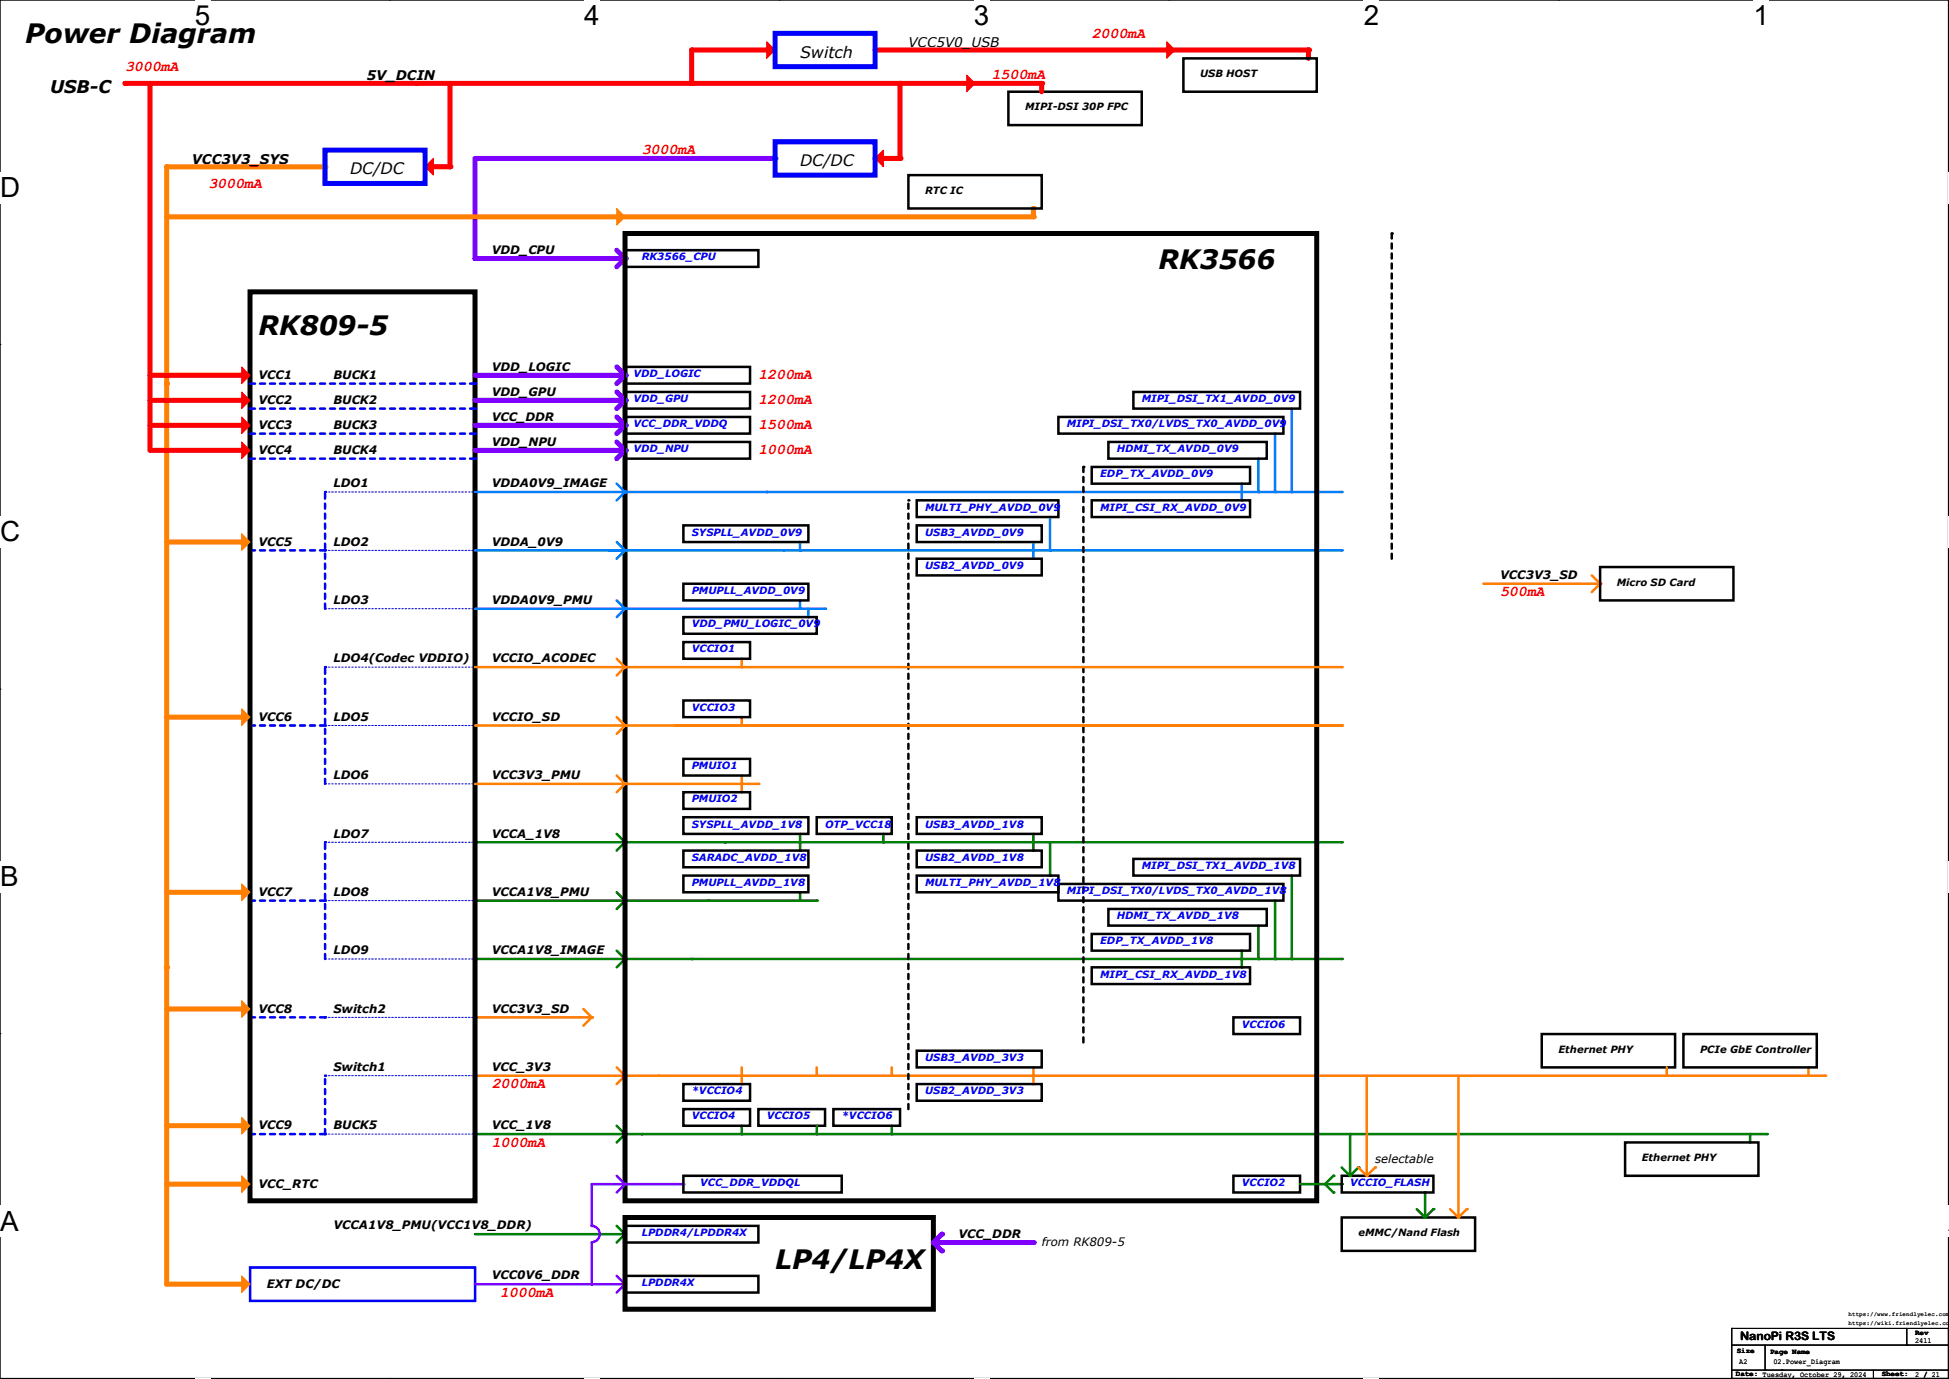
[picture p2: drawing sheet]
<svg xmlns="http://www.w3.org/2000/svg" width="297mm" height="210mm" viewBox="0 0 297 210" stroke-linecap="round" stroke-linejoin="round" font-family="sans-serif">
<path d="M0 0h296.9v209.9h-296.9z" fill="none" stroke="#000" stroke-width=".15"/>
<g fill="#fff">
<path d="M29.7 0h2.3v4.7h-2.3z"/>
<path d="M29.7 209.9h2.3v.1h-2.3z"/>
</g>
<path d="M59.4 0h.1M59.4 209.9h.1" fill="none" stroke="#000" stroke-width=".15"/>
<g fill="#fff">
<path d="M89 0h2.4v4.7h-2.4z"/>
<path d="M89 209.9h2.4v.1h-2.4z"/>
</g>
<path d="M118.7 0h.1M118.7 209.9h.1" fill="none" stroke="#000" stroke-width=".15"/>
<g fill="#fff">
<path d="M148.4 0h2.4v4.7h-2.4z"/>
<path d="M148.4 209.9h2.4v.1h-2.4z"/>
</g>
<path d="M178.1 0h.1M178.1 209.9h.1" fill="none" stroke="#000" stroke-width=".15"/>
<g fill="#fff">
<path d="M207.8 0h2.4v4.7h-2.4z"/>
<path d="M207.8 209.9h2.4v.1h-2.4z"/>
</g>
<path d="M237.5 0h.1M237.5 209.9h.1" fill="none" stroke="#000" stroke-width=".15"/>
<g fill="#fff">
<path d="M267.2 0h2.4v4.7h-2.4z"/>
<path d="M267.2 209.9h2.4v.1h-2.4z"/>
<path d="M0 26.2h3v4.7h-3z"/>
<path d="M296.9 26.2h.1v4.7h-.1z"/>
<path d="M0 78.7h3v4.7h-3z"/>
<path d="M296.9 78.7h.1v4.7h-.1z"/>
</g>
<path d="M0 52.5h.1M296.9 52.5h.1" fill="none" stroke="#000" stroke-width=".15"/>
<g fill="#fff">
<path d="M0 131.1h2.8v4.8h-2.8z"/>
<path d="M296.9 131.1h.1v4.8h-.1z"/>
</g>
<path d="M0 104.9h.1M296.9 104.9h.1" fill="none" stroke="#000" stroke-width=".15"/>
<g fill="#fff">
<path d="M0 183.6h2.8v4.8h-2.8z"/>
<path d="M296.8 183.6h.2v4.8h-.2z"/>
</g>
<path d="M0 157.4h.1M296.9 157.4h.1" fill="none" stroke="#000" stroke-width=".15"/>
<path d="M95.3 163.8l-1.3 1.3" fill="none" stroke="#ff7f00" stroke-width=".38"/>
<circle cx="95.3" cy="163.8" r=".19" fill="#ff7f00"/>
<path d="M94 162.6l1.3 1.2" fill="none" stroke="#ff7f00" stroke-width=".38"/>
<circle cx="95.3" cy="163.8" r=".19" fill="#ff7f00"/>
<path d="M72.4 163.8h22.9" fill="none" stroke="#ff7f00" stroke-width=".38"/>
<circle cx="95.3" cy="163.8" r=".19" fill="#ff7f00"/>
<path d="M95.3 163.8h5" fill="none" stroke="#ff7f00" stroke-width=".38"/>
<circle cx="100.3" cy="163.8" r=".19" fill="#ff7f00"/>
<path d="M94 144.8l1.3 1.3" fill="none" stroke="#007f00" stroke-width=".38"/>
<circle cx="95.3" cy="146.1" r=".19" fill="#007f00"/>
<path d="M72.4 146.1h22.9" fill="none" stroke="#007f00" stroke-width=".38"/>
<circle cx="95.3" cy="146.1" r=".19" fill="#007f00"/>
<path d="M95.3 146.1l-1.3 1.2" fill="none" stroke="#007f00" stroke-width=".38"/>
<circle cx="95.3" cy="146.1" r=".19" fill="#007f00"/>
<path d="M95.3 146.1h10.1" fill="none" stroke="#007f00" stroke-width=".38"/>
<circle cx="105.4" cy="146.1" r=".19" fill="#007f00"/>
<path d="M95.3 137.2l-1.3 1.2" fill="none" stroke="#007f00" stroke-width=".38"/>
<circle cx="95.3" cy="137.2" r=".19" fill="#007f00"/>
<path d="M94 135.9l1.3 1.3" fill="none" stroke="#007f00" stroke-width=".38"/>
<circle cx="95.3" cy="137.2" r=".19" fill="#007f00"/>
<path d="M72.4 137.2h22.9" fill="none" stroke="#007f00" stroke-width=".38"/>
<circle cx="95.3" cy="137.2" r=".19" fill="#007f00"/>
<path d="M95.3 137.2h12.7" fill="none" stroke="#007f00" stroke-width=".38"/>
<circle cx="108" cy="137.2" r=".19" fill="#007f00"/>
<path d="M94 127l1.3 1.3" fill="none" stroke="#007f00" stroke-width=".38"/>
<circle cx="95.3" cy="128.3" r=".19" fill="#007f00"/>
<path d="M95.3 128.3l-1.3 1.2" fill="none" stroke="#007f00" stroke-width=".38"/>
<circle cx="95.3" cy="128.3" r=".19" fill="#007f00"/>
<path d="M72.4 128.3h22.9" fill="none" stroke="#007f00" stroke-width=".38"/>
<circle cx="95.3" cy="128.3" r=".19" fill="#007f00"/>
<path d="M95.3 128.3h15.2" fill="none" stroke="#007f00" stroke-width=".38"/>
<circle cx="110.5" cy="128.3" r=".19" fill="#007f00"/>
<path d="M105.4 146.1h99.1" fill="none" stroke="#007f00" stroke-width=".38"/>
<circle cx="204.5" cy="146.1" r=".19" fill="#007f00"/>
<path d="M100.3 163.8h177.8" fill="none" stroke="#ff7f00" stroke-width=".38"/>
<circle cx="278.1" cy="163.8" r=".19" fill="#ff7f00"/>
<path d="M72.4 172.7h22.9" fill="none" stroke="#007f00" stroke-width=".38"/>
<circle cx="95.3" cy="172.7" r=".19" fill="#007f00"/>
<path d="M95.3 172.7l-1.3 1.3" fill="none" stroke="#007f00" stroke-width=".38"/>
<circle cx="95.3" cy="172.7" r=".19" fill="#007f00"/>
<path d="M95.3 172.7h2.5" fill="none" stroke="#007f00" stroke-width=".38"/>
<circle cx="97.8" cy="172.7" r=".19" fill="#007f00"/>
<path d="M97.8 172.7h171.4" fill="none" stroke="#007f00" stroke-width=".38"/>
<circle cx="269.2" cy="172.7" r=".19" fill="#007f00"/>
<path d="M94 171.5l1.3 1.2" fill="none" stroke="#007f00" stroke-width=".38"/>
<circle cx="95.3" cy="172.7" r=".19" fill="#007f00"/>
<path d="M49.5 154.9h22.9M72.4 154.9h.1M49.5 172.7h22.9M72.4 172.7h.1" fill="none" stroke="#00f" stroke-width=".15" stroke-dasharray=".3 .3"/>
<path d="M38.1 172.7h11.4" fill="none" stroke="#00f" stroke-width=".38" stroke-dasharray=".8 .8"/>
<circle cx="49.5" cy="172.7" r=".19" fill="#00f" stroke-dasharray=".8 .8"/>
<path d="M49.5 163.8h22.9M72.4 163.8h.1" fill="none" stroke="#00f" stroke-width=".15" stroke-dasharray=".3 .3"/>
<path d="M49.5 172.7v-8.9" fill="none" stroke="#00f" stroke-width=".38" stroke-dasharray=".8 .8"/>
<circle cx="49.5" cy="163.8" r=".19" fill="#00f" stroke-dasharray=".8 .8"/>
<path d="M38.1 154.9h11.4" fill="none" stroke="#00f" stroke-width=".38" stroke-dasharray=".8 .8"/>
<circle cx="49.5" cy="154.9" r=".19" fill="#00f" stroke-dasharray=".8 .8"/>
<path d="M49.5 137.2h22.9M49.5 128.3h22.9M72.4 137.2h.1M72.4 128.3h.1M49.5 146.1h22.9M72.4 146.1h.1" fill="none" stroke="#00f" stroke-width=".15" stroke-dasharray=".3 .3"/>
<path d="M49.5 146.1v-17.8" fill="none" stroke="#00f" stroke-width=".38" stroke-dasharray=".8 .8"/>
<circle cx="49.5" cy="128.3" r=".19" fill="#00f" stroke-dasharray=".8 .8"/>
<path d="M38.1 137.2h11.4" fill="none" stroke="#00f" stroke-width=".38" stroke-dasharray=".8 .8"/>
<circle cx="49.5" cy="137.2" r=".19" fill="#00f" stroke-dasharray=".8 .8"/>
<path d="M49.5 119.4h22.9M49.5 101.6h22.9M72.4 119.4h.1M72.4 101.6h.1" fill="none" stroke="#00f" stroke-width=".15" stroke-dasharray=".3 .3"/>
<path d="M49.5 119.4v-17.8" fill="none" stroke="#00f" stroke-width=".38" stroke-dasharray=".8 .8"/>
<circle cx="49.5" cy="101.6" r=".19" fill="#00f" stroke-dasharray=".8 .8"/>
<path d="M49.5 110.5h22.9M72.4 110.5h.1" fill="none" stroke="#00f" stroke-width=".15" stroke-dasharray=".3 .3"/>
<path d="M38.1 110.5h11.4" fill="none" stroke="#00f" stroke-width=".38" stroke-dasharray=".8 .8"/>
<circle cx="49.5" cy="110.5" r=".19" fill="#00f" stroke-dasharray=".8 .8"/>
<path d="M49.5 92.7h22.9M72.4 92.7h.1" fill="none" stroke="#00f" stroke-width=".15" stroke-dasharray=".3 .3"/>
<path d="M49.5 92.7v-17.8" fill="none" stroke="#00f" stroke-width=".38" stroke-dasharray=".8 .8"/>
<circle cx="49.5" cy="74.9" r=".19" fill="#00f" stroke-dasharray=".8 .8"/>
<path d="M49.5 83.8h22.9M72.4 83.8h.1" fill="none" stroke="#00f" stroke-width=".15" stroke-dasharray=".3 .3"/>
<path d="M110.5 128.3h94" fill="none" stroke="#007f00" stroke-width=".38"/>
<circle cx="204.5" cy="128.3" r=".19" fill="#007f00"/>
<path d="M49.5 74.9h22.9M72.4 74.9h.1" fill="none" stroke="#00f" stroke-width=".15" stroke-dasharray=".3 .3"/>
<path d="M38.1 83.8h11.4" fill="none" stroke="#00f" stroke-width=".38" stroke-dasharray=".8 .8"/>
<circle cx="49.5" cy="83.8" r=".19" fill="#00f" stroke-dasharray=".8 .8"/>
<path d="M108 137.2h16.5" fill="none" stroke="#007f00" stroke-width=".38"/>
<circle cx="124.5" cy="137.2" r=".19" fill="#007f00"/>
<path d="M119.4 83.8h85.1" fill="none" stroke="#007fff" stroke-width=".38"/>
<circle cx="204.5" cy="83.8" r=".19" fill="#007fff"/>
<path d="M113 119.4h2.6" fill="none" stroke="#ff7f00" stroke-width=".38"/>
<circle cx="115.6" cy="119.4" r=".19" fill="#ff7f00"/>
<path d="M121.9 92.7h3.8" fill="none" stroke="#007fff" stroke-width=".38"/>
<circle cx="125.7" cy="92.7" r=".19" fill="#007fff"/>
<path d="M25.4 25.4h24.1" fill="none" stroke="#ff7f00" stroke-width=".76"/>
<circle cx="49.5" cy="25.4" r=".38" fill="#ff7f00"/>
<path d="M64.8 25.4l1.2-1.3v2.6z" fill-rule="evenodd" fill="#f00" stroke="#f00" stroke-width=".15"/>
<path d="M66 25.4h2.6" fill="none" stroke="#f00" stroke-width=".76"/>
<circle cx="68.6" cy="25.4" r=".38" fill="#f00"/>
<path d="M94 38.1l1.3 1.3" fill="none" stroke="#7f00ff" stroke-width=".76"/>
<circle cx="95.3" cy="39.4" r=".38" fill="#7f00ff"/>
<path d="M95.3 39.4l-1.3 1.2" fill="none" stroke="#7f00ff" stroke-width=".76"/>
<circle cx="95.3" cy="39.4" r=".38" fill="#7f00ff"/>
<path d="M72.4 39.4h22.9" fill="none" stroke="#7f00ff" stroke-width=".76"/>
<circle cx="95.3" cy="39.4" r=".38" fill="#7f00ff"/>
<path d="M95.3 38.1h20.3v2.5h-20.3z" fill="none" stroke="#000" stroke-width=".38"/>
<path d="M38.1 193h34.3v5.1h-34.3z" fill="none" stroke="#00f" stroke-width=".38"/>
<path d="M36.8 194.3l1.3 1.3-1.3 1.3z" fill-rule="evenodd" fill="#ff7f00" stroke="#ff7f00" stroke-width=".15"/>
<path d="M94 186.7l1.3 1.3" fill="none" stroke="#007f00" stroke-width=".38"/>
<circle cx="95.3" cy="188" r=".19" fill="#007f00"/>
<path d="M72.4 188h22.9" fill="none" stroke="#007f00" stroke-width=".38"/>
<circle cx="95.3" cy="188" r=".19" fill="#007f00"/>
<path d="M95.3 188l-1.3 1.2" fill="none" stroke="#007f00" stroke-width=".38"/>
<circle cx="95.3" cy="188" r=".19" fill="#007f00"/>
<path d="M94 194.3l1.3 1.3" fill="none" stroke="#7f00ff" stroke-width=".38"/>
<circle cx="95.3" cy="195.6" r=".19" fill="#7f00ff"/>
<path d="M72.4 195.6h22.9" fill="none" stroke="#7f00ff" stroke-width=".38"/>
<circle cx="95.3" cy="195.6" r=".19" fill="#7f00ff"/>
<path d="M25.4 195.6h11.4" fill="none" stroke="#ff7f00" stroke-width=".76"/>
<circle cx="36.8" cy="195.6" r=".38" fill="#ff7f00"/>
<path d="M95.3 195.6l-1.3 1.3" fill="none" stroke="#7f00ff" stroke-width=".38"/>
<circle cx="95.3" cy="195.6" r=".19" fill="#7f00ff"/>
<path d="M95.3 186.7h20.3v2.5h-20.3z" fill="none" stroke="#000" stroke-width=".38"/>
<path d="M116.8 74.9h87.7" fill="none" stroke="#007fff" stroke-width=".38"/>
<circle cx="204.5" cy="74.9" r=".19" fill="#007fff"/>
<path d="M95.3 194.3h20.3v2.6h-20.3z" fill="none" stroke="#000" stroke-width=".38"/>
<path d="M90.2 186.7a1.25 1.25 0 0 1 1.2 1.3" fill="none" stroke="#7f00ff" stroke-width=".38"/>
<path d="M25.4 147.3v48.3" fill="none" stroke="#ff7f00" stroke-width=".76"/>
<circle cx="25.4" cy="147.3" r=".38" fill="#ff7f00"/>
<path d="M102.9 110.5h101.6" fill="none" stroke="#ff7f00" stroke-width=".38"/>
<circle cx="204.5" cy="110.5" r=".19" fill="#ff7f00"/>
<path d="M91.4 188a1.25 1.25 0 0 1-1.2 1.2" fill="none" stroke="#7f00ff" stroke-width=".38"/>
<path d="M121.9 127v1.3" fill="none" stroke="#007f00" stroke-width=".38"/>
<circle cx="121.9" cy="128.3" r=".19" fill="#007f00"/>
<path d="M121.9 135.9v1.3" fill="none" stroke="#007f00" stroke-width=".38"/>
<circle cx="121.9" cy="137.2" r=".19" fill="#007f00"/>
<path d="M113 118.1v1.3" fill="none" stroke="#ff7f00" stroke-width=".38"/>
<circle cx="113" cy="119.4" r=".19" fill="#ff7f00"/>
<path d="M113 119.4v1.3" fill="none" stroke="#ff7f00" stroke-width=".38"/>
<circle cx="113" cy="120.7" r=".19" fill="#ff7f00"/>
<path d="M104.1 120.7h10.2v2.5h-10.2z" fill="none" stroke="#000" stroke-width=".38"/>
<path d="M113 109.2v1.3" fill="none" stroke="#ff7f00" stroke-width=".38"/>
<circle cx="113" cy="110.5" r=".19" fill="#ff7f00"/>
<path d="M113 100.3v1.3" fill="none" stroke="#ff7f00" stroke-width=".38"/>
<circle cx="113" cy="101.6" r=".19" fill="#ff7f00"/>
<path d="M121.9 91.4v1.3" fill="none" stroke="#007fff" stroke-width=".38"/>
<circle cx="121.9" cy="92.7" r=".19" fill="#007fff"/>
<path d="M123.2 92.7v1.3" fill="none" stroke="#007fff" stroke-width=".38"/>
<circle cx="123.2" cy="94" r=".19" fill="#007fff"/>
<path d="M121.9 128.3v1.2" fill="none" stroke="#007f00" stroke-width=".38"/>
<circle cx="121.9" cy="129.5" r=".19" fill="#007f00"/>
<path d="M113 162.6v1.2" fill="none" stroke="#ff7f00" stroke-width=".38"/>
<circle cx="113" cy="163.8" r=".19" fill="#ff7f00"/>
<path d="M113 163.8v1.3" fill="none" stroke="#ff7f00" stroke-width=".38"/>
<circle cx="113" cy="165.1" r=".19" fill="#ff7f00"/>
<path d="M124.5 162.6v1.2" fill="none" stroke="#ff7f00" stroke-width=".38"/>
<circle cx="124.5" cy="163.8" r=".19" fill="#ff7f00"/>
<path d="M135.9 162.6v1.2" fill="none" stroke="#ff7f00" stroke-width=".38"/>
<circle cx="135.9" cy="163.8" r=".19" fill="#ff7f00"/>
<path d="M113 171.5v1.2" fill="none" stroke="#007f00" stroke-width=".38"/>
<circle cx="113" cy="172.7" r=".19" fill="#007f00"/>
<path d="M138.4 168.9v-92.7" fill="none" stroke="#000" stroke-width=".38" stroke-dasharray=".8"/>
<circle cx="138.4" cy="76.2" r=".19" fill="#000" stroke-dasharray=".8"/>
<path d="M157.5 163.8v1.3" fill="none" stroke="#ff7f00" stroke-width=".38"/>
<circle cx="157.5" cy="165.1" r=".19" fill="#ff7f00"/>
<path d="M157.5 162.6v1.2" fill="none" stroke="#ff7f00" stroke-width=".38"/>
<circle cx="157.5" cy="163.8" r=".19" fill="#ff7f00"/>
<path d="M157.5 82.6v1.2" fill="none" stroke="#007fff" stroke-width=".38"/>
<circle cx="157.5" cy="83.8" r=".19" fill="#007fff"/>
<path d="M157.5 83.8v1.3" fill="none" stroke="#007fff" stroke-width=".38"/>
<circle cx="157.5" cy="85.1" r=".19" fill="#007fff"/>
<path d="M160 78.7v5.1" fill="none" stroke="#007fff" stroke-width=".38"/>
<circle cx="160" cy="83.8" r=".19" fill="#007fff"/>
<path d="M157.5 128.3v1.2" fill="none" stroke="#007f00" stroke-width=".38"/>
<circle cx="157.5" cy="129.5" r=".19" fill="#007f00"/>
<path d="M160 128.3v5.1" fill="none" stroke="#007f00" stroke-width=".38"/>
<circle cx="160" cy="133.4" r=".19" fill="#007f00"/>
<path d="M157.5 127v1.3" fill="none" stroke="#007f00" stroke-width=".38"/>
<circle cx="157.5" cy="128.3" r=".19" fill="#007f00"/>
<path d="M165.1 158.8v-87.7" fill="none" stroke="#000" stroke-width=".38" stroke-dasharray=".8"/>
<circle cx="165.1" cy="71.1" r=".19" fill="#000" stroke-dasharray=".8"/>
<path d="M189.2 73.7v1.2" fill="none" stroke="#007fff" stroke-width=".38"/>
<circle cx="189.2" cy="74.9" r=".19" fill="#007fff"/>
<path d="M191.8 69.9v5" fill="none" stroke="#007fff" stroke-width=".38"/>
<circle cx="191.8" cy="74.9" r=".19" fill="#007fff"/>
<path d="M194.3 66v8.9" fill="none" stroke="#007fff" stroke-width=".38"/>
<circle cx="194.3" cy="74.9" r=".19" fill="#007fff"/>
<path d="M196.9 62.2v12.7" fill="none" stroke="#007fff" stroke-width=".38"/>
<circle cx="196.9" cy="74.9" r=".19" fill="#007fff"/>
<path d="M189.2 74.9v1.3" fill="none" stroke="#007fff" stroke-width=".38"/>
<circle cx="189.2" cy="76.2" r=".19" fill="#007fff"/>
<path d="M121.9 82.6v1.2" fill="none" stroke="#007fff" stroke-width=".38"/>
<circle cx="121.9" cy="83.8" r=".19" fill="#007fff"/>
<path d="M189.2 146.1v1.2" fill="none" stroke="#007f00" stroke-width=".38"/>
<circle cx="189.2" cy="147.3" r=".19" fill="#007f00"/>
<path d="M189.2 144.8v1.3" fill="none" stroke="#007f00" stroke-width=".38"/>
<circle cx="189.2" cy="146.1" r=".19" fill="#007f00"/>
<path d="M191.8 141v5.1" fill="none" stroke="#007f00" stroke-width=".38"/>
<circle cx="191.8" cy="146.1" r=".19" fill="#007f00"/>
<path d="M194.3 137.2v8.9" fill="none" stroke="#007f00" stroke-width=".38"/>
<circle cx="194.3" cy="146.1" r=".19" fill="#007f00"/>
<path d="M196.9 133.4v12.7" fill="none" stroke="#007f00" stroke-width=".38"/>
<circle cx="196.9" cy="146.1" r=".19" fill="#007f00"/>
<path d="M95.3 185.4h46.9v14h-46.9z" fill="none" stroke="#000" stroke-width=".76"/>
<path d="M142.2 189.2h15.3" fill="none" stroke="#7f00ff" stroke-width=".76"/>
<circle cx="157.5" cy="189.2" r=".38" fill="#7f00ff"/>
<path d="M142.2 189.2l1.3 1.3" fill="none" stroke="#7f00ff" stroke-width=".76"/>
<circle cx="143.5" cy="190.5" r=".38" fill="#7f00ff"/>
<path d="M143.5 188l-1.3 1.2" fill="none" stroke="#7f00ff" stroke-width=".76"/>
<circle cx="143.5" cy="188" r=".38" fill="#7f00ff"/>
<path d="M105.4 7.6v5.1" fill="none" stroke="#f00" stroke-width=".76"/>
<circle cx="105.4" cy="7.6" r=".38" fill="#f00"/>
<path d="M105.4 7.6h11.4" fill="none" stroke="#f00" stroke-width=".76"/>
<circle cx="116.8" cy="7.6" r=".38" fill="#f00"/>
<path d="M116.8 6.3l1.3 1.3-1.3 1.3z" fill-rule="evenodd" fill="#f00" stroke="#f00" stroke-width=".15"/>
<path d="M133.4 7.6h66" fill="none" stroke="#f00" stroke-width=".76"/>
<circle cx="199.4" cy="7.6" r=".38" fill="#f00"/>
<path d="M95.3 35.6h105.4v147.3h-105.4z" fill="none" stroke="#000" stroke-width=".76"/>
<path d="M88.9 153.7l1.3 1.2" fill="none" stroke="#ff7f00" stroke-width=".38"/>
<circle cx="90.2" cy="154.9" r=".19" fill="#ff7f00"/>
<path d="M90.2 154.9l-1.3 1.3" fill="none" stroke="#ff7f00" stroke-width=".38"/>
<circle cx="90.2" cy="154.9" r=".19" fill="#ff7f00"/>
<path d="M72.4 154.9h17.8" fill="none" stroke="#ff7f00" stroke-width=".38"/>
<circle cx="90.2" cy="154.9" r=".19" fill="#ff7f00"/>
<path d="M38.1 44.5h34.3v138.4h-34.3z" fill="none" stroke="#000" stroke-width=".76"/>
<path d="M177.8 6.3l1.3 1.3-1.3 1.3z" fill-rule="evenodd" fill="#f00" stroke="#f00" stroke-width=".15"/>
<path d="M118.1 5.1h15.3v5.1h-15.3z" fill="none" stroke="#00f" stroke-width=".76"/>
<path d="M72.4 24.1h45.7" fill="none" stroke="#7f00ff" stroke-width=".76"/>
<circle cx="118.1" cy="24.1" r=".38" fill="#7f00ff"/>
<path d="M72.4 24.1v15.3" fill="none" stroke="#7f00ff" stroke-width=".76"/>
<circle cx="72.4" cy="39.4" r=".38" fill="#7f00ff"/>
<path d="M133.4 24.1h3.8" fill="none" stroke="#f00" stroke-width=".76"/>
<circle cx="137.2" cy="24.1" r=".38" fill="#f00"/>
<path d="M137.2 12.7v11.4" fill="none" stroke="#f00" stroke-width=".76"/>
<circle cx="137.2" cy="12.7" r=".38" fill="#f00"/>
<path d="M25.4 33h132.1" fill="none" stroke="#ff7f00" stroke-width=".76"/>
<circle cx="157.5" cy="33" r=".38" fill="#ff7f00"/>
<path d="M134.6 22.9v2.5l-1.2-1.3z" fill-rule="evenodd" fill="#f00" stroke="#f00" stroke-width=".15"/>
<path d="M118.1 21.6h15.3v5.1h-15.3z" fill="none" stroke="#00f" stroke-width=".76"/>
<path d="M199.4 7.6v1.3" fill="none" stroke="#f00" stroke-width=".76"/>
<circle cx="199.4" cy="7.6" r=".38" fill="#f00"/>
<path d="M188 179.1h10.1v2.5h-10.1z" fill="none" stroke="#000" stroke-width=".38"/>
<path d="M198.1 180.3h6.4" fill="none" stroke="#007f00" stroke-width=".38"/>
<circle cx="204.5" cy="180.3" r=".19" fill="#007f00"/>
<path d="M205.7 172.7v6.4" fill="none" stroke="#007f00" stroke-width=".38"/>
<circle cx="205.7" cy="172.7" r=".19" fill="#007f00"/>
<path d="M208.3 163.8v15.3" fill="none" stroke="#ff7f00" stroke-width=".38"/>
<circle cx="208.3" cy="179.1" r=".19" fill="#ff7f00"/>
<path d="M217.2 181.6v3.8" fill="none" stroke="#007f00" stroke-width=".38"/>
<circle cx="217.2" cy="181.6" r=".19" fill="#007f00"/>
<path d="M222.3 163.8v21.6" fill="none" stroke="#ff7f00" stroke-width=".38"/>
<circle cx="222.3" cy="185.4" r=".19" fill="#ff7f00"/>
<path d="M266.7 172.7v1.3" fill="none" stroke="#007f00" stroke-width=".38"/>
<circle cx="266.7" cy="172.7" r=".19" fill="#007f00"/>
<path d="M212.1 85.1v-49.5" fill="none" stroke="#000" stroke-width=".38" stroke-dasharray=".8"/>
<circle cx="212.1" cy="35.6" r=".19" fill="#000" stroke-dasharray=".8"/>
<path d="M94 179.1l1.3 1.2" fill="none" stroke="#7f00ff" stroke-width=".38"/>
<circle cx="95.3" cy="180.3" r=".19" fill="#7f00ff"/>
<path d="M95.3 180.3l-1.3 1.3" fill="none" stroke="#7f00ff" stroke-width=".38"/>
<circle cx="95.3" cy="180.3" r=".19" fill="#7f00ff"/>
<path d="M90.2 180.3h13.9" fill="none" stroke="#7f00ff" stroke-width=".38"/>
<circle cx="104.1" cy="180.3" r=".19" fill="#7f00ff"/>
<path d="M90.2 180.3v6.4" fill="none" stroke="#7f00ff" stroke-width=".38"/>
<circle cx="90.2" cy="186.7" r=".19" fill="#7f00ff"/>
<path d="M90.2 189.2v6.4" fill="none" stroke="#7f00ff" stroke-width=".38"/>
<circle cx="90.2" cy="195.6" r=".19" fill="#7f00ff"/>
<g fill="none" stroke="#000" stroke-width=".38">
<path d="M180.3 8.9h20.4v5.1h-20.4zM172.7 59.7h25.4v2.5h-25.4zM139.7 76.2h21.6v2.5h-21.6zM161.3 63.5h34.3v2.5h-34.3zM166.4 71.1h24.1v2.6h-24.1zM166.4 76.2h24.1v2.5h-24.1zM168.9 67.3h24.1v2.6h-24.1zM104.1 97.8h10.2v2.5h-10.2zM104.1 88.9h19.1v2.5h-19.1zM104.1 80h19.1v2.6h-19.1zM104.1 94h20.4v2.5h-20.4zM139.7 85.1h19.1v2.5h-19.1z"/>
<path d="M139.7 80h19.1v2.6h-19.1zM104.1 115.6h10.2v2.5h-10.2zM104.1 106.7h10.2v2.5h-10.2zM104.1 133.4h19.1v2.5h-19.1zM104.1 124.5h19.1v2.5h-19.1zM104.1 129.5h19.1v2.6h-19.1zM139.7 124.5h19.1v2.5h-19.1zM139.7 129.5h19.1v2.6h-19.1zM139.7 133.4h21.6v2.5h-21.6zM161.3 134.6h34.3v2.6h-34.3zM168.9 138.4h24.1v2.6h-24.1zM172.7 130.8h25.4v2.6h-25.4z"/>
<path d="M166.4 142.2h24.1v2.6h-24.1zM166.4 147.3h24.1v2.6h-24.1zM235 157.5h20.3v5.1h-20.3zM104.1 179.1h24.2v2.5h-24.2zM104.1 168.9h10.2v2.6h-10.2zM104.1 165.1h10.2v2.5h-10.2zM139.7 165.1h19.1v2.5h-19.1zM139.7 160h19.1v2.6h-19.1zM204.5 179.1h13.9v2.5h-13.9zM247.7 174h20.3v5.1h-20.3zM204.5 185.4h20.3v5.1h-20.3z"/>
</g>
<path d="M49.5 22.9h15.3v5h-15.3z" fill="none" stroke="#00f" stroke-width=".76"/>
<path d="M25.4 25.4v33" fill="none" stroke="#ff7f00" stroke-width=".76"/>
<circle cx="25.4" cy="25.4" r=".38" fill="#ff7f00"/>
<path d="M38.1 58.4h34.3" fill="none" stroke="#00f" stroke-width=".38" stroke-dasharray=".8 .8"/>
<circle cx="72.4" cy="58.4" r=".19" fill="#00f" stroke-dasharray=".8 .8"/>
<path d="M25.4 58.4v88.9" fill="none" stroke="#ff7f00" stroke-width=".76"/>
<circle cx="25.4" cy="58.4" r=".38" fill="#ff7f00"/>
<path d="M38.1 62.2h34.3" fill="none" stroke="#00f" stroke-width=".38" stroke-dasharray=".8 .8"/>
<circle cx="72.4" cy="62.2" r=".19" fill="#00f" stroke-dasharray=".8 .8"/>
<path d="M38.1 66h34.3" fill="none" stroke="#00f" stroke-width=".38" stroke-dasharray=".8 .8"/>
<circle cx="72.4" cy="66" r=".19" fill="#00f" stroke-dasharray=".8 .8"/>
<path d="M38.1 69.9h34.3" fill="none" stroke="#00f" stroke-width=".38" stroke-dasharray=".8 .8"/>
<circle cx="72.4" cy="69.9" r=".19" fill="#00f" stroke-dasharray=".8 .8"/>
<path d="M19.1 12.7h44.4" fill="none" stroke="#f00" stroke-width=".76"/>
<circle cx="19.1" cy="12.7" r=".38" fill="#f00"/>
<path d="M63.5 12.7h41.9" fill="none" stroke="#f00" stroke-width=".76"/>
<circle cx="105.4" cy="12.7" r=".38" fill="#f00"/>
<path d="M68.6 12.7v12.7" fill="none" stroke="#f00" stroke-width=".76"/>
<circle cx="68.6" cy="12.7" r=".38" fill="#f00"/>
<path d="M36.8 55.9l1.3 1.2-1.3 1.3z" fill-rule="evenodd" fill="#f00" stroke="#f00" stroke-width=".15"/>
<path d="M22.9 57.1h13.9" fill="none" stroke="#f00" stroke-width=".76"/>
<circle cx="36.8" cy="57.1" r=".38" fill="#f00"/>
<path d="M36.8 59.7l1.3 1.3-1.3 1.2z" fill-rule="evenodd" fill="#f00" stroke="#f00" stroke-width=".15"/>
<path d="M22.9 61h13.9" fill="none" stroke="#f00" stroke-width=".76"/>
<circle cx="36.8" cy="61" r=".38" fill="#f00"/>
<path d="M36.8 63.5l1.3 1.3-1.3 1.2z" fill-rule="evenodd" fill="#f00" stroke="#f00" stroke-width=".15"/>
<path d="M22.9 64.8h13.9" fill="none" stroke="#f00" stroke-width=".76"/>
<circle cx="36.8" cy="64.8" r=".38" fill="#f00"/>
<path d="M36.8 67.3l1.3 1.3-1.3 1.3z" fill-rule="evenodd" fill="#f00" stroke="#f00" stroke-width=".15"/>
<path d="M22.9 68.6h13.9" fill="none" stroke="#f00" stroke-width=".76"/>
<circle cx="36.8" cy="68.6" r=".38" fill="#f00"/>
<path d="M94 67.3l1.3 1.3" fill="none" stroke="#7f00ff" stroke-width=".76"/>
<circle cx="95.3" cy="68.6" r=".38" fill="#7f00ff"/>
<path d="M95.3 68.6l-1.3 1.3" fill="none" stroke="#7f00ff" stroke-width=".76"/>
<circle cx="95.3" cy="68.6" r=".38" fill="#7f00ff"/>
<path d="M72.4 68.6h22.9" fill="none" stroke="#7f00ff" stroke-width=".76"/>
<circle cx="95.3" cy="68.6" r=".38" fill="#7f00ff"/>
<path d="M95.3 67.3h19v2.6h-19z" fill="none" stroke="#000" stroke-width=".38"/>
<path d="M94 63.5l1.3 1.3" fill="none" stroke="#7f00ff" stroke-width=".76"/>
<circle cx="95.3" cy="64.8" r=".38" fill="#7f00ff"/>
<path d="M95.3 64.8l-1.3 1.2" fill="none" stroke="#7f00ff" stroke-width=".76"/>
<circle cx="95.3" cy="64.8" r=".38" fill="#7f00ff"/>
<path d="M72.4 64.8h22.9" fill="none" stroke="#7f00ff" stroke-width=".76"/>
<circle cx="95.3" cy="64.8" r=".38" fill="#7f00ff"/>
<path d="M95.3 63.5h19v2.5h-19z" fill="none" stroke="#000" stroke-width=".38"/>
<path d="M94 59.7l1.3 1.3" fill="none" stroke="#7f00ff" stroke-width=".76"/>
<circle cx="95.3" cy="61" r=".38" fill="#7f00ff"/>
<path d="M95.3 61l-1.3 1.2" fill="none" stroke="#7f00ff" stroke-width=".76"/>
<circle cx="95.3" cy="61" r=".38" fill="#7f00ff"/>
<path d="M72.4 61h22.9" fill="none" stroke="#7f00ff" stroke-width=".76"/>
<circle cx="95.3" cy="61" r=".38" fill="#7f00ff"/>
<path d="M95.3 59.7h19v2.5h-19z" fill="none" stroke="#000" stroke-width=".38"/>
<path d="M94 55.9l1.3 1.2" fill="none" stroke="#7f00ff" stroke-width=".76"/>
<circle cx="95.3" cy="57.1" r=".38" fill="#7f00ff"/>
<path d="M95.3 57.1l-1.3 1.3" fill="none" stroke="#7f00ff" stroke-width=".76"/>
<circle cx="95.3" cy="57.1" r=".38" fill="#7f00ff"/>
<path d="M72.4 57.1h22.9" fill="none" stroke="#7f00ff" stroke-width=".76"/>
<circle cx="95.3" cy="57.1" r=".38" fill="#7f00ff"/>
<path d="M95.3 55.9h19v2.5h-19z" fill="none" stroke="#000" stroke-width=".38"/>
<path d="M95.3 119.4l-1.3 1.3" fill="none" stroke="#ff7f00" stroke-width=".38"/>
<circle cx="95.3" cy="119.4" r=".19" fill="#ff7f00"/>
<path d="M94 118.1l1.3 1.3" fill="none" stroke="#ff7f00" stroke-width=".38"/>
<circle cx="95.3" cy="119.4" r=".19" fill="#ff7f00"/>
<path d="M72.4 119.4h22.9" fill="none" stroke="#ff7f00" stroke-width=".38"/>
<circle cx="95.3" cy="119.4" r=".19" fill="#ff7f00"/>
<path d="M95.3 110.5h109.2" fill="none" stroke="#ff7f00" stroke-width=".38"/>
<circle cx="204.5" cy="110.5" r=".19" fill="#ff7f00"/>
<path d="M95.3 119.4h17.7" fill="none" stroke="#ff7f00" stroke-width=".38"/>
<circle cx="113" cy="119.4" r=".19" fill="#ff7f00"/>
<path d="M72.4 110.5h22.9" fill="none" stroke="#ff7f00" stroke-width=".38"/>
<circle cx="95.3" cy="110.5" r=".19" fill="#ff7f00"/>
<path d="M94 109.2l1.3 1.3" fill="none" stroke="#ff7f00" stroke-width=".38"/>
<circle cx="95.3" cy="110.5" r=".19" fill="#ff7f00"/>
<path d="M95.3 110.5l-1.3 1.3" fill="none" stroke="#ff7f00" stroke-width=".38"/>
<circle cx="95.3" cy="110.5" r=".19" fill="#ff7f00"/>
<path d="M95.3 101.6h109.2" fill="none" stroke="#ff7f00" stroke-width=".38"/>
<circle cx="204.5" cy="101.6" r=".19" fill="#ff7f00"/>
<path d="M94 100.3l1.3 1.3" fill="none" stroke="#ff7f00" stroke-width=".38"/>
<circle cx="95.3" cy="101.6" r=".19" fill="#ff7f00"/>
<path d="M95.3 101.6l-1.3 1.3" fill="none" stroke="#ff7f00" stroke-width=".38"/>
<circle cx="95.3" cy="101.6" r=".19" fill="#ff7f00"/>
<path d="M72.4 101.6h22.9" fill="none" stroke="#ff7f00" stroke-width=".38"/>
<circle cx="95.3" cy="101.6" r=".19" fill="#ff7f00"/>
<path d="M95.3 92.7l-1.3 1.3" fill="none" stroke="#007fff" stroke-width=".38"/>
<circle cx="95.3" cy="92.7" r=".19" fill="#007fff"/>
<path d="M94 91.4l1.3 1.3" fill="none" stroke="#007fff" stroke-width=".38"/>
<circle cx="95.3" cy="92.7" r=".19" fill="#007fff"/>
<path d="M72.4 92.7h22.9" fill="none" stroke="#007fff" stroke-width=".38"/>
<circle cx="95.3" cy="92.7" r=".19" fill="#007fff"/>
<path d="M95.3 92.7h26.6" fill="none" stroke="#007fff" stroke-width=".38"/>
<circle cx="121.9" cy="92.7" r=".19" fill="#007fff"/>
<path d="M95.3 83.8l-1.3 1.3" fill="none" stroke="#007fff" stroke-width=".38"/>
<circle cx="95.3" cy="83.8" r=".19" fill="#007fff"/>
<path d="M94 82.6l1.3 1.2" fill="none" stroke="#007fff" stroke-width=".38"/>
<circle cx="95.3" cy="83.8" r=".19" fill="#007fff"/>
<path d="M72.4 83.8h22.9" fill="none" stroke="#007fff" stroke-width=".38"/>
<circle cx="95.3" cy="83.8" r=".19" fill="#007fff"/>
<path d="M92.7 83.8h26.7" fill="none" stroke="#007fff" stroke-width=".38"/>
<circle cx="119.4" cy="83.8" r=".19" fill="#007fff"/>
<path d="M72.4 74.9h22.9" fill="none" stroke="#007fff" stroke-width=".38"/>
<circle cx="95.3" cy="74.9" r=".19" fill="#007fff"/>
<path d="M94 73.7l1.3 1.2" fill="none" stroke="#007fff" stroke-width=".38"/>
<circle cx="95.3" cy="74.9" r=".19" fill="#007fff"/>
<path d="M95.3 74.9l-1.3 1.3" fill="none" stroke="#007fff" stroke-width=".38"/>
<circle cx="95.3" cy="74.9" r=".19" fill="#007fff"/>
<path d="M95.3 74.9h21.5" fill="none" stroke="#007fff" stroke-width=".38"/>
<circle cx="116.8" cy="74.9" r=".19" fill="#007fff"/>
<path d="M25.4 135.9h11.4" fill="none" stroke="#ff7f00" stroke-width=".76"/>
<circle cx="36.8" cy="135.9" r=".38" fill="#ff7f00"/>
<path d="M36.8 134.6l1.3 1.3-1.3 1.3z" fill-rule="evenodd" fill="#ff7f00" stroke="#ff7f00" stroke-width=".15"/>
<path d="M25.4 153.7h11.4" fill="none" stroke="#ff7f00" stroke-width=".76"/>
<circle cx="36.8" cy="153.7" r=".38" fill="#ff7f00"/>
<g fill="#ff7f00" stroke="#ff7f00" stroke-width=".15">
<path d="M36.8 152.4l1.3 1.3-1.3 1.2z" fill-rule="evenodd"/>
<path d="M36.8 170.2l1.3 1.3-1.3 1.2z" fill-rule="evenodd"/>
</g>
<path d="M25.4 171.5h11.4" fill="none" stroke="#ff7f00" stroke-width=".76"/>
<circle cx="36.8" cy="171.5" r=".38" fill="#ff7f00"/>
<path d="M36.8 81.3l1.3 1.3-1.3 1.2z" fill-rule="evenodd" fill="#ff7f00" stroke="#ff7f00" stroke-width=".15"/>
<path d="M25.4 82.6h11.4" fill="none" stroke="#ff7f00" stroke-width=".76"/>
<circle cx="36.8" cy="82.6" r=".38" fill="#ff7f00"/>
<path d="M25.4 180.3h11.4" fill="none" stroke="#ff7f00" stroke-width=".76"/>
<circle cx="36.8" cy="180.3" r=".38" fill="#ff7f00"/>
<path d="M36.8 179.1l1.3 1.2-1.3 1.3z" fill-rule="evenodd" fill="#ff7f00" stroke="#ff7f00" stroke-width=".15"/>
<path d="M25.4 109.2h11.4" fill="none" stroke="#ff7f00" stroke-width=".76"/>
<circle cx="36.8" cy="109.2" r=".38" fill="#ff7f00"/>
<path d="M36.8 108l1.3 1.2-1.3 1.3z" fill-rule="evenodd" fill="#ff7f00" stroke="#ff7f00" stroke-width=".15"/>
<path d="M242.6 87.6l1.2 1.3" fill="none" stroke="#ff7f00" stroke-width=".38"/>
<circle cx="243.8" cy="88.9" r=".19" fill="#ff7f00"/>
<path d="M243.8 88.9l-1.2 1.3" fill="none" stroke="#ff7f00" stroke-width=".38"/>
<circle cx="243.8" cy="88.9" r=".19" fill="#ff7f00"/>
<path d="M226.1 88.9h17.7" fill="none" stroke="#ff7f00" stroke-width=".38"/>
<circle cx="243.8" cy="88.9" r=".19" fill="#ff7f00"/>
<path d="M243.8 86.4h20.4v5h-20.4z" fill="none" stroke="#000" stroke-width=".38"/>
<path d="M94 31.7l1.3 1.3-1.3 1.3z" fill-rule="evenodd" fill="#ff7f00" stroke="#ff7f00" stroke-width=".15"/>
<path d="M157.5 31.7v1.3" fill="none" stroke="#ff7f00" stroke-width=".76"/>
<circle cx="157.5" cy="31.7" r=".38" fill="#ff7f00"/>
<path d="M138.4 26.7h20.4v5h-20.4z" fill="none" stroke="#000" stroke-width=".38"/>
<path d="M254 162.6v1.2" fill="none" stroke="#ff7f00" stroke-width=".38"/>
<circle cx="254" cy="163.8" r=".19" fill="#ff7f00"/>
<path d="M275.6 162.6v1.2" fill="none" stroke="#ff7f00" stroke-width=".38"/>
<circle cx="275.6" cy="163.8" r=".19" fill="#ff7f00"/>
<path d="M256.5 157.5h20.4v5.1h-20.4z" fill="none" stroke="#000" stroke-width=".38"/>
<path d="M204.5 177.8l1.2 1.3" fill="none" stroke="#007f00" stroke-width=".38"/>
<circle cx="205.7" cy="179.1" r=".19" fill="#007f00"/>
<path d="M207 177.8l-1.3 1.3" fill="none" stroke="#007f00" stroke-width=".38"/>
<circle cx="207" cy="177.8" r=".19" fill="#007f00"/>
<path d="M203.2 179.1l-1.3 1.2" fill="none" stroke="#007f00" stroke-width=".38"/>
<circle cx="203.2" cy="179.1" r=".19" fill="#007f00"/>
<path d="M201.9 180.3l1.3 1.3" fill="none" stroke="#007f00" stroke-width=".38"/>
<circle cx="203.2" cy="181.6" r=".19" fill="#007f00"/>
<path d="M209.6 177.8l-1.3 1.3" fill="none" stroke="#ff7f00" stroke-width=".38"/>
<circle cx="209.6" cy="177.8" r=".19" fill="#ff7f00"/>
<path d="M207 177.8l1.3 1.3" fill="none" stroke="#ff7f00" stroke-width=".38"/>
<circle cx="208.3" cy="179.1" r=".19" fill="#ff7f00"/>
<path d="M221 184.2l1.3 1.2" fill="none" stroke="#ff7f00" stroke-width=".38"/>
<circle cx="222.3" cy="185.4" r=".19" fill="#ff7f00"/>
<path d="M223.5 184.2l-1.2 1.2" fill="none" stroke="#ff7f00" stroke-width=".38"/>
<circle cx="223.5" cy="184.2" r=".19" fill="#ff7f00"/>
<path d="M215.9 184.2l1.3 1.2" fill="none" stroke="#007f00" stroke-width=".38"/>
<circle cx="217.2" cy="185.4" r=".19" fill="#007f00"/>
<path d="M218.4 184.2l-1.2 1.2" fill="none" stroke="#007f00" stroke-width=".38"/>
<circle cx="218.4" cy="184.2" r=".19" fill="#007f00"/>
<path d="M134.6 127v1.3" fill="none" stroke="#007f00" stroke-width=".38"/>
<circle cx="134.6" cy="128.3" r=".19" fill="#007f00"/>
<path d="M124.5 124.5h11.4v2.5h-11.4zM115.6 168.9h10.1v2.6h-10.1z" fill="none" stroke="#000" stroke-width=".38"/>
<path d="M124.5 171.5v1.2" fill="none" stroke="#007f00" stroke-width=".38"/>
<circle cx="124.5" cy="172.7" r=".19" fill="#007f00"/>
<path d="M135.9 171.5v1.2" fill="none" stroke="#007f00" stroke-width=".38"/>
<circle cx="135.9" cy="172.7" r=".19" fill="#007f00"/>
<path d="M188 154.9h10.1v2.6h-10.1zM127 168.9h10.2v2.6h-10.2z" fill="none" stroke="#000" stroke-width=".38"/>
<path d="M105.4 12.7h31.8" fill="none" stroke="#f00" stroke-width=".76"/>
<circle cx="105.4" cy="12.7" r=".38" fill="#f00"/>
<path d="M153.7 14h20.3v5h-20.3z" fill="none" stroke="#000" stroke-width=".38"/>
<path d="M147.3 11.4l1.3 1.3-1.3 1.3z" fill-rule="evenodd" fill="#f00" stroke="#f00" stroke-width=".15"/>
<path d="M137.2 12.7h21.6" fill="none" stroke="#f00" stroke-width=".76"/>
<circle cx="137.2" cy="12.7" r=".38" fill="#f00"/>
<path d="M158.8 12.7v1.3" fill="none" stroke="#f00" stroke-width=".76"/>
<circle cx="158.8" cy="12.7" r=".38" fill="#f00"/>
<path d="M22.9 12.7v55.9" fill="none" stroke="#f00" stroke-width=".76"/>
<circle cx="22.9" cy="12.7" r=".38" fill="#f00"/>
<g fill="none" stroke="#000" stroke-width=".15">
<path d="M263.9 209.9h.1M263.9 202.3h.1M263.9 204.9h33M263.9 202.3v7.6M263.9 208.7h33M263.9 202.3h33M269 208.7h.1M269 204.9v3.8M271.5 208.7h.1M285.5 209.9h.1M285.5 208.7v1.2M290.6 204.9h.1"/>
<path d="M290.6 202.3v2.6M296.9 204.9h.1M296.9 202.3h.1M296.9 208.7h.1M296.9 202.3v7.6h-33"/>
</g>
<g font-size="4.2">
<text x="29.7" y="3.8">5</text>
<text x="89" y="3.8">4</text>
<text x="148.4" y="3.8">3</text>
<text x="207.8" y="3.8">2</text>
<text x="267.2" y="3.8">1</text>
<text x="0" y="30">D</text>
<text x="0" y="82.5">C</text>
<text x="0" y="135">B</text>
<text x="0" y="187.5">A</text>
<text x="296.9" y="187.5">A</text>
</g>
<g font-size="4.1">
<text x="3.8" y="6.6">Power Diagram</text>
<text x="176.5" y="40.9">RK3566</text>
<text x="39.4" y="51.1">RK809-5</text>
<text x="118.1" y="193.3">LP4/LP4X</text>
</g>
<text font-size="2.7" x="7.6" y="14.1">USB-C</text>
<g font-size="2.4">
<text x="121.9" y="8.8">Switch</text>
<text x="53.3" y="26.5">DC/DC</text>
<text x="121.9" y="25.3">DC/DC</text>
</g>
<g font-size="2.3" fill="#f00">
<text x="166.4" y="5.7">2000mA</text>
<text x="19" y="10.8">3000mA</text>
<text x="151.1" y="12.1">1500mA</text>
<text x="97.8" y="23.5">3000mA</text>
<text x="31.7" y="28.6">3000mA</text>
<text x="115.6" y="57.8">1200mA</text>
<text x="115.6" y="61.6">1200mA</text>
<text x="115.6" y="65.4">1500mA</text>
<text x="115.6" y="69.2">1000mA</text>
<text x="228.6" y="90.8">500mA</text>
<text x="74.9" y="165.7">2000mA</text>
<text x="74.9" y="174.6">1000mA</text>
<text x="76.2" y="197.5">1000mA</text>
</g>
<g font-size="2">
<text x="138.4" y="7.2">VCC5V0_USB</text>
<text x="55.9" y="12.2">5V_DCIN</text>
<text x="29.2" y="24.9">VCC3V3_SYS</text>
</g>
<g font-size="1.8">
<text x="74.9" y="38.7">VDD_CPU</text>
<text x="39.4" y="57.7">VCC1</text>
<text x="50.8" y="57.7">BUCK1</text>
<text x="74.9" y="56.4">VDD_LOGIC</text>
<text x="39.4" y="61.5">VCC2</text>
<text x="39.4" y="65.3">VCC3</text>
<text x="50.8" y="61.5">BUCK2</text>
<text x="50.8" y="65.3">BUCK3</text>
<text x="74.9" y="64.1">VCC_DDR</text>
<text x="74.9" y="60.2">VDD_GPU</text>
<text x="39.4" y="69.1">VCC4</text>
<text x="50.8" y="69.1">BUCK4</text>
<text x="74.9" y="67.9">VDD_NPU</text>
<text x="50.8" y="74.2">LDO1</text>
<text x="74.9" y="74.2">VDDA0V9_IMAGE</text>
<text x="39.4" y="83.1">VCC5</text>
<text x="50.8" y="83.1">LDO2</text>
<text x="74.9" y="83.1">VDDA_0V9</text>
<text x="228.6" y="88.2">VCC3V3_SD</text>
<text x="50.8" y="92">LDO3</text>
<text x="74.9" y="92">VDDA0V9_PMU</text>
<text x="50.8" y="100.9">LDO4(Codec VDDIO)</text>
<text x="74.9" y="100.9">VCCIO_ACODEC</text>
<text x="39.4" y="109.8">VCC6</text>
<text x="50.8" y="109.8">LDO5</text>
<text x="74.9" y="109.8">VCCIO_SD</text>
<text x="50.8" y="118.7">LDO6</text>
<text x="74.9" y="118.7">VCC3V3_PMU</text>
<text x="50.8" y="127.6">LDO7</text>
<text x="74.9" y="127.6">VCCA_1V8</text>
<text x="39.4" y="136.4">VCC7</text>
<text x="50.8" y="136.4">LDO8</text>
<text x="74.9" y="136.4">VCCA1V8_PMU</text>
<text x="50.8" y="145.3">LDO9</text>
<text x="74.9" y="145.3">VCCA1V8_IMAGE</text>
<text x="39.4" y="154.2">VCC8</text>
<text x="50.8" y="154.2">Switch2</text>
<text x="74.9" y="154.2">VCC3V3_SD</text>
<text x="50.8" y="163.1">Switch1</text>
<text x="74.9" y="163.1">VCC_3V3</text>
<text x="39.4" y="172">VCC9</text>
<text x="50.8" y="172">BUCK5</text>
<text x="74.9" y="172">VCC_1V8</text>
<text x="209.5" y="177.1">selectable</text>
<text x="39.4" y="180.9">VCC_RTC</text>
<text x="50.8" y="187.2">VCCA1V8_PMU(VCC1V8_DDR)</text>
<text x="146" y="188.5">VCC_DDR</text>
<text x="158.7" y="189.8">from RK809-5</text>
<text x="40.6" y="196.1">EXT DC/DC</text>
<text x="74.9" y="194.9">VCC0V6_DDR</text>
<text x="265.2" y="204">NanoPi R3S LTS</text>
</g>
<g font-size="1.5">
<text x="182.9" y="11.7">USB HOST</text>
<text x="156.2" y="16.8">MIPI-DSI 30P FPC</text>
<text x="141" y="29.5">RTC IC</text>
<text x="246.4" y="89.2">Micro SD Card</text>
<text x="237.5" y="160.3">Ethernet PHY</text>
<text x="259.1" y="160.3">PCIe GbE Controller</text>
<text x="250.2" y="176.8">Ethernet PHY</text>
<text x="207" y="188.3">eMMC/Nand Flash</text>
</g>
<g font-size="1.5" fill="#00f">
<text x="97.8" y="39.7">RK3566_CPU</text>
<text x="96.5" y="57.4">VDD_LOGIC</text>
<text x="96.5" y="65.1">VCC_DDR_VDDQ</text>
<text x="96.5" y="61.3">VDD_GPU</text>
<text x="162.6" y="65.1">MIPI_DSI_TX0/LVDS_TX0_AVDD_0V9</text>
<text x="174" y="61.3">MIPI_DSI_TX1_AVDD_0V9</text>
<text x="96.5" y="68.9">VDD_NPU</text>
<text x="170.2" y="68.9">HDMI_TX_AVDD_0V9</text>
<text x="141" y="77.8">MULTI_PHY_AVDD_0V9</text>
<text x="167.6" y="72.7">EDP_TX_AVDD_0V9</text>
<text x="167.6" y="77.8">MIPI_CSI_RX_AVDD_0V9</text>
<text x="105.4" y="81.6">SYSPLL_AVDD_0V9</text>
<text x="141" y="81.6">USB3_AVDD_0V9</text>
<text x="141" y="86.7">USB2_AVDD_0V9</text>
<text x="105.4" y="90.5">PMUPLL_AVDD_0V9</text>
<text x="105.4" y="95.5">VDD_PMU_LOGIC_0V9</text>
<text x="105.4" y="99.4">VCCIO1</text>
<text x="105.4" y="108.2">VCCIO3</text>
<text x="105.4" y="117.1">PMUIO1</text>
<text x="105.4" y="122.2">PMUIO2</text>
<text x="105.4" y="126">SYSPLL_AVDD_1V8</text>
<text x="105.4" y="131.1">SARADC_AVDD_1V8</text>
<text x="125.7" y="126">OTP_VCC18</text>
<text x="141" y="131.1">USB2_AVDD_1V8</text>
<text x="141" y="126">USB3_AVDD_1V8</text>
<text x="105.4" y="134.9">PMUPLL_AVDD_1V8</text>
<text x="141" y="134.9">MULTI_PHY_AVDD_1V8</text>
<text x="162.6" y="136.2">MIPI_DSI_TX0/LVDS_TX0_AVDD_1V8</text>
<text x="174" y="132.4">MIPI_DSI_TX1_AVDD_1V8</text>
<text x="167.6" y="143.8">EDP_TX_AVDD_1V8</text>
<text x="170.2" y="140">HDMI_TX_AVDD_1V8</text>
<text x="167.6" y="148.9">MIPI_CSI_RX_AVDD_1V8</text>
<text x="141" y="161.6">USB3_AVDD_3V3</text>
<text x="189.2" y="156.5">VCCIO6</text>
<text x="105.4" y="166.7">*VCCIO4</text>
<text x="141" y="166.7">USB2_AVDD_3V3</text>
<text x="105.4" y="170.5">VCCIO4</text>
<text x="116.8" y="170.5">VCCIO5</text>
<text x="128.3" y="170.5">*VCCIO6</text>
<text x="106.7" y="180.6">VCC_DDR_VDDQL</text>
<text x="189.2" y="180.6">VCCIO2</text>
<text x="205.7" y="180.6">VCCIO_FLASH</text>
<text x="97.8" y="188.3">LPDDR4/LPDDR4X</text>
<text x="97.8" y="195.9">LPDDR4X</text>
</g>
<g font-size="1.1">
<text x="291.8" y="203.3">Rev</text>
<text x="264.5" y="209.6">Date: Tuesday, October 29, 2024</text>
<text x="264.7" y="206.1">Size</text>
<text x="265" y="207.7">A2</text>
<text x="269.7" y="206.2">Page Name</text>
<text x="270.3" y="207.7">02.Power_Diagram</text>
<text x="286.8" y="209.6">Sheet:</text>
<text x="291.8" y="209.6">2 / 21</text>
<text x="291.8" y="204.6">2411</text>
</g>
<g font-size=".9">
<text x="281.7" y="201.8">https://wiki.friendlyelec.com/</text>
<text x="281.7" y="200.5">https://www.friendlyelec.com/</text>
</g>
</svg>
